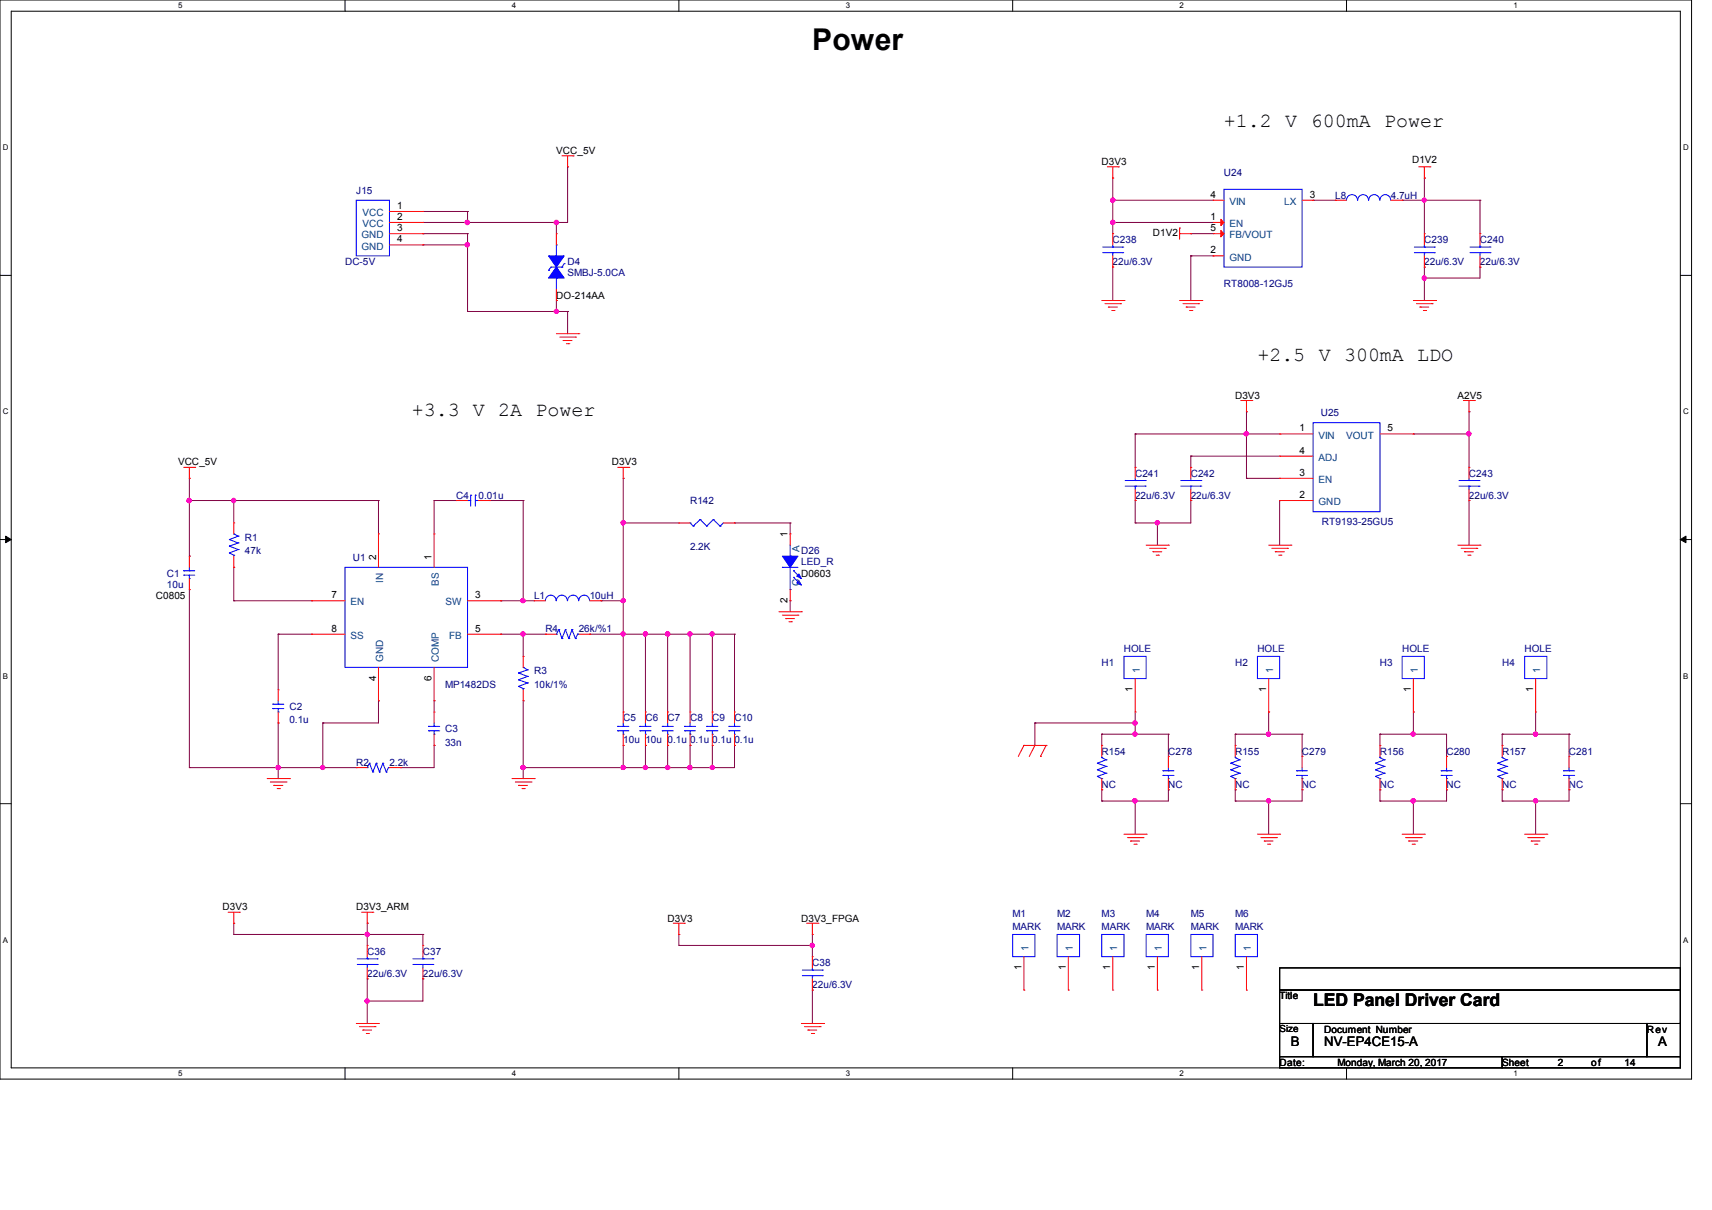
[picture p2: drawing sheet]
<svg xmlns="http://www.w3.org/2000/svg" width="297mm" height="210mm" viewBox="0 0 297 210" stroke-linecap="round" stroke-linejoin="round" font-family="sans-serif">
<path d="M0 0h293.5v187.3h-293.5zM1.9 1.9h289.6v183.4h-289.6z" fill="none" stroke="#000" stroke-width=".17"/>
<g fill="#fff">
<path d="M30.9 .2h.8v1.5h-.8z"/>
<path d="M30.9 185.5h.8v1.6h-.8z"/>
</g>
<path d="M59.9 0v1.9M59.9 185.3v2" fill="none" stroke="#000" stroke-width=".17"/>
<g fill="#fff">
<path d="M88.8 .2h.8v1.5h-.8z"/>
<path d="M88.8 185.5h.8v1.6h-.8z"/>
</g>
<path d="M117.8 0v1.9M117.8 185.3v2" fill="none" stroke="#000" stroke-width=".17"/>
<g fill="#fff">
<path d="M146.7 .2h.8v1.5h-.8z"/>
<path d="M146.7 185.5h.8v1.6h-.8z"/>
</g>
<path d="M175.7 0v1.9M175.7 185.3v2" fill="none" stroke="#000" stroke-width=".17"/>
<g fill="#fff">
<path d="M204.6 .2h.8v1.5h-.8z"/>
<path d="M204.6 185.5h.8v1.6h-.8z"/>
</g>
<path d="M233.6 0v1.9M233.6 185.3v2" fill="none" stroke="#000" stroke-width=".17"/>
<g fill="#fff">
<path d="M262.6 .2h.7v1.5h-.7z"/>
<path d="M262.6 185.5h.7v1.6h-.7z"/>
<path d="M.5 24.8h1v1.6h-1z"/>
<path d="M292 24.8h1v1.6h-1z"/>
<path d="M.5 70.7h1v1.5h-1z"/>
<path d="M292 70.7h1v1.5h-1z"/>
</g>
<path d="M0 47.8h1.9M291.5 47.8h2" fill="none" stroke="#000" stroke-width=".17"/>
<g fill="#fff">
<path d="M.5 116.5h.9v1.6h-.9z"/>
<path d="M292 116.5h.9v1.6h-.9z"/>
</g>
<path d="M0 93.6h1.9M291.5 93.6h2" fill="none" stroke="#000" stroke-width=".17"/>
<path d="M1 93l.9 .6-.9 .6zM291.5 93.6l1-.6v1.2z" fill="#000" stroke="#000" stroke-width=".17"/>
<g fill="#fff">
<path d="M.5 162.4h.9v1.5h-.9z"/>
<path d="M292 162.4h.9v1.5h-.9z"/>
</g>
<path d="M0 139.5h1.9M291.5 139.5h2M222 168h69.5v3.8h-69.5zM222 171.8h69.5v5.8h-69.5zM222 177.6h5.8v5.8h-5.8zM227.8 177.6h57.9v5.8h-57.9zM285.7 177.6h5.8v5.8h-5.8zM222 183.4h38.6v1.9h-38.6zM260.6 183.4h30.9v1.9h-30.9z" fill="none" stroke="#000" stroke-width=".17"/>
<g fill="none" stroke="#800040" stroke-width=".17">
<path d="M73.4 36.7h.1M73.4 38.6h.1M73.4 36.7h7.7M81.1 36.7h.1M81.1 36.7v1.9M96.5 38.6h.1M96.5 38.6v2M98.5 29h.1M98.5 29v9.6h-25.1M193 34.8h.1M193 38.6h.1M193 30.9h.1"/>
<path d="M193 38.6h17.4M193 34.8h17.4M193 30.9v9.7M227.8 34.8h.1M227.8 34.8h3.8M243.2 34.8h.1M243.2 34.8h13.6M247.1 34.8h.1M247.1 30.9h.1M247.1 30.9v9.7M256.8 34.8h.1M256.8 34.8v5.8"/>
<path d="M73.4 40.6h.1M73.4 42.5h.1M73.4 40.6h7.7M73.4 42.5h7.7M81.1 40.6h.1M81.1 54.1h.1M81.1 42.5h.1M81.1 40.6v13.5M81.1 54.1h17.4M96.5 52.2h.1M96.5 52.2v1.9M98.5 54.1h.1"/>
<path d="M98.5 54.1v3.8M193 46.4h.1M193 46.4v5.8M206.6 40.6h.1M206.6 44.4h.1M206.6 40.6h3.8M206.6 44.4h3.8M206.6 44.4v7.8M247.1 46.4h.1M247.1 48.3h.1M247.1 46.4v5.8M256.8 46.4h.1"/>
<path d="M256.8 46.4v1.9h-9.7M196.9 75.3h.1M196.9 75.3v5.8M196.9 75.3h25.1M206.6 79.2h.1M206.6 79.2v1.9M206.6 79.2h15.4M216.2 75.3h.1M216.2 71.5h.1M216.2 71.5v11.5M245.2 75.3h.1M245.2 75.3h9.6"/>
<path d="M254.8 71.5h.1M254.8 75.3h.1M254.8 71.5v9.6M32.9 86.9h.1M32.9 83h.1M32.9 96.5h.1M32.9 86.9h32.8M32.9 83v13.5M40.6 98.5h.1M40.6 86.9h.1M40.6 86.9v3.9M40.6 98.5v5.8"/>
<path d="M65.7 86.9h.1M65.7 86.9v5.8M75.3 86.9h.1M75.3 86.9h3.9M75.3 86.9v5.8M85 86.9h.1M85 86.9h5.8M90.8 86.9h.1M90.8 86.9v17.4M108.1 83h.1M108.1 90.8h.1M108.1 83v40.6"/>
<path d="M108.1 90.8h9.7M127.4 90.8h.1M127.4 90.8h9.7M137.1 90.8h.1M137.1 90.8v1.9M196.9 86.9h.1M196.9 90.8h.1M196.9 86.9v3.9M200.8 90.8h.1M200.8 90.8v3.8M206.6 86.9h.1M206.6 86.9v3.9h-9.7"/>
<path d="M216.2 83h.1M216.2 83h5.8M222 86.9h.1M222 86.9v7.7M254.8 86.9h.1M254.8 86.9v7.7M32.9 102.3h.1M32.9 102.3v30.9M40.6 104.3h.1M40.6 104.3h13.5M48.3 110.1h.1M48.3 110.1v9.6"/>
<path d="M48.3 110.1h5.8M86.9 104.3h.1M86.9 110.1h.1M86.9 104.3h5.8M86.9 110.1h7.7M90.8 104.3h.1M90.8 110.1h.1M90.8 110.1v3.8M102.3 110.1h.1M102.3 110.1h25.1M104.3 104.3h.1M104.3 104.3h3.8"/>
<path d="M108.1 110.1h.1M108.1 104.3h.1M112 110.1h.1M112 110.1v13.5M115.8 110.1h.1M115.8 110.1v13.5M119.7 110.1h.1M119.7 110.1v13.5M123.6 110.1h.1M123.6 110.1v13.5M127.4 110.1h.1M127.4 110.1v13.5"/>
<path d="M137.1 104.3h.1M137.1 104.3v1.9M32.9 133.2h.1M32.9 133.2h28.9M48.3 125.5h.1M48.3 133.2h.1M48.3 125.5v9.6M56 125.5h.1M56 133.2h.1M56 125.5v7.7M65.7 121.6h.1M65.7 121.6v3.9h-9.7"/>
<path d="M69.5 133.2h.1M75.3 129.4h.1M75.3 121.6h.1M75.3 129.4v3.8h-5.8M75.3 121.6v2M90.8 133.2h.1M90.8 121.6h.1M90.8 121.6v13.5M108.1 129.4h.1M108.1 133.2h.1M108.1 129.4v3.8M112 129.4h.1"/>
<path d="M112 133.2h.1M112 129.4v3.8M115.8 129.4h.1M115.8 133.2h.1M115.8 129.4v3.8M119.7 129.4h.1M119.7 133.2h.1M119.7 129.4v3.8M123.6 129.4h.1M123.6 133.2h.1M123.6 129.4v3.8M127.4 129.4h.1"/>
<path d="M127.4 129.4v3.8h-36.6M179.5 125.5h.1M179.5 125.5h17.4M179.5 125.5v3.9M191.1 127.4h.1M191.1 139h.1M191.1 137.1h.1M191.1 127.4v2M191.1 137.1v1.9M191.1 127.4h11.6M196.9 139h.1M196.9 125.5h.1"/>
<path d="M196.9 127.4h.1M196.9 123.6v3.8M196.9 139v5.8M202.7 127.4h.1M202.7 137.1h.1M202.7 127.4v3.9M202.7 137.1v1.9h-11.6M214.3 127.4h.1M214.3 139h.1M214.3 137.1h.1M214.3 127.4v2M214.3 137.1v1.9"/>
<path d="M214.3 127.4h11.6M220.1 139h.1M220.1 123.6h.1M220.1 127.4h.1M220.1 123.6v3.8M220.1 139v5.8M225.9 127.4h.1M225.9 137.1h.1M225.9 137.1v1.9h-11.6M225.9 127.4v3.9M239.4 127.4h.1M239.4 137.1h.1"/>
<path d="M239.4 139h.1M239.4 127.4h11.6v3.9M239.4 127.4v2M239.4 137.1v1.9M245.2 127.4h.1M245.2 139h.1M245.2 123.6h.1M245.2 123.6v3.8M245.2 139v5.8M251 131.3h.1M251 137.1h.1M251 137.1v1.9h-11.6"/>
<path d="M260.6 127.4h.1M260.6 137.1h.1M260.6 139h.1M260.6 127.4h11.6M260.6 127.4v2M260.6 137.1v1.9M266.4 139h.1M266.4 127.4h.1M266.4 123.6v3.8M266.4 139v5.8M272.2 127.4h.1M272.2 137.1h.1"/>
<path d="M272.2 137.1v1.9h-11.6M272.2 127.4v3.9M40.6 160.2h.1M40.6 160.2v2h32.8M63.7 162.2h.1M63.7 160.2h.1M63.7 169.9h.1M63.7 173.7h.1M63.7 160.2v3.9M63.7 169.9v7.7M73.4 162.2h.1M73.4 169.9h.1"/>
<path d="M73.4 162.2v1.9M73.4 169.9v3.8h-9.7M117.8 162.2h.1M117.8 162.2v1.9h23.1M140.9 164.1h.1M140.9 162.2h.1M140.9 171.8h.1M140.9 162.2v3.8M140.9 171.8v5.8"/>
</g>
<g fill="#f0f" stroke="#f0f" stroke-width=".17">
<circle cx="40.5" cy="86.9" r=".37"/>
<circle cx="56" cy="133.2" r=".36"/>
<circle cx="48.3" cy="133.2" r=".37"/>
<circle cx="90.7" cy="104.2" r=".37"/>
<circle cx="90.7" cy="110" r=".38"/>
<circle cx="111.9" cy="110" r=".37"/>
<circle cx="108.1" cy="110" r=".37"/>
<circle cx="115.8" cy="110" r=".38"/>
<circle cx="119.7" cy="110" r=".38"/>
<circle cx="123.5" cy="110" r=".37"/>
<circle cx="112" cy="133.2" r=".36"/>
<circle cx="108.1" cy="133.2" r=".36"/>
<circle cx="115.8" cy="133.2" r=".37"/>
<circle cx="119.7" cy="133.2" r=".37"/>
<circle cx="123.5" cy="133.2" r=".36"/>
<circle cx="90.7" cy="133.2" r=".37"/>
<circle cx="63.7" cy="162.2" r=".36"/>
<circle cx="63.7" cy="173.7" r=".37"/>
<circle cx="140.9" cy="164.1" r=".37"/>
<circle cx="193" cy="34.7" r=".37"/>
<circle cx="193" cy="38.6" r=".38"/>
<circle cx="247.1" cy="48.3" r=".37"/>
<circle cx="200.8" cy="90.7" r=".37"/>
<circle cx="247.1" cy="34.7" r=".36"/>
<circle cx="254.8" cy="75.3" r=".37"/>
<circle cx="216.2" cy="75.3" r=".37"/>
<circle cx="108.1" cy="104.2" r=".36"/>
<circle cx="108.1" cy="90.7" r=".37"/>
<circle cx="81.1" cy="42.5" r=".38"/>
<circle cx="81.1" cy="38.6" r=".38"/>
<circle cx="196.9" cy="139" r=".38"/>
<circle cx="220.1" cy="139" r=".37"/>
<circle cx="245.2" cy="127.4" r=".37"/>
<circle cx="266.4" cy="139" r=".37"/>
<circle cx="32.8" cy="86.9" r=".38"/>
<circle cx="245.2" cy="139" r=".38"/>
<circle cx="266.4" cy="127.4" r=".36"/>
<circle cx="196.9" cy="127.4" r=".37"/>
<circle cx="220.1" cy="127.4" r=".36"/>
<circle cx="196.9" cy="125.5" r=".38"/>
<circle cx="96.5" cy="38.6" r=".38"/>
<circle cx="96.5" cy="54" r=".37"/>
</g>
<g fill="none" stroke="#f00" stroke-width=".17">
<path d="M67.6 36.7h5.8M67.6 38.6h5.8M73.4 36.7h.1M73.4 38.6h.1M97.5 27.1h1.9M98.5 29h.1M98.5 27.1v1.9M99.4 27.1h.1M192.1 29h1.9M193 30.9h.1M193 29v1.9M194 29h.1"/>
<path d="M204.6 39.6h.1M204.6 39.6v1.9M210.4 38.6h.1M210.4 34.8h.1M210.4 38.6h1.9M210.4 34.8h1.9M225.9 34.8h1.9M227.8 34.8h.1M231.6 34.8h.1M231.6 34.8h2M241.3 34.8h1.9M243.2 34.8h.1"/>
<path d="M246.1 29h2M247.1 30.9h.1M247.1 29v1.9M248.1 29h.1M67.6 40.6h5.8M67.6 42.5h5.8M73.4 40.6h.1M73.4 42.5h.1M96.5 52.2h.1M96.5 40.6h.1M96.5 57.9h3.9M96.5 40.6v1.9"/>
<path d="M96.5 50.2v2M97.1 58.5h2.7M97.7 59.1h.1M97.7 59.1h1.5M98.3 59.6h.4M98.7 59.6h.1M99.8 58.5h.1M100.4 57.9h.1M191.1 52.2h3.9M191.7 52.7h2.7M192.3 53.3h.1M192.3 53.3h1.5"/>
<path d="M192.9 53.9h.4M193 40.6h.1M193 46.4h.1M193 40.6v1.9M193 44.4v2M193.3 53.9h.1M194.4 52.7h.1M195 52.2h.1M204.6 52.2h3.9M204.6 40.6h2M205.2 52.7h2.7M205.8 53.3h.1"/>
<path d="M205.8 53.3h1.5M206.4 53.9h.4M206.6 40.6h.1M206.8 53.9h.1M207.9 52.7h.1M208.5 52.2h.1M210.4 44.4h.1M210.4 40.6h.1M210.4 40.6h1.9M210.4 44.4h1.9M245.2 52.2h3.8M245.7 52.7h2.8"/>
<path d="M246.3 53.3h.1M246.3 53.3h1.6M246.9 53.9h.4M247.1 40.6h.1M247.1 46.4h.1M247.1 40.6v1.9M247.1 44.4v2M247.3 53.9h.1M248.5 52.7h.1M249 52.2h.1M256.8 40.6h.1M256.8 46.4h.1"/>
<path d="M256.8 40.6v1.9M256.8 44.4v2M215.3 69.5h1.9M216.2 71.5h.1M216.2 69.5v2M217.2 69.5h.1M222 75.3h.1M222 79.2h.1M222 75.3h5.8M222 79.2h5.8M239.4 75.3h5.8M245.2 75.3h.1"/>
<path d="M253.9 69.5h1.9M254.8 71.5h.1M254.8 69.5v2M255.8 69.5h.1M31.9 81.1h1.9M32.9 83h.1M32.9 96.5h.1M32.9 81.1v1.9M32.9 96.5v2M33.8 81.1h.1M40.6 90.8h.1M40.6 98.5h.1"/>
<path d="M40.6 90.8v1.9M40.6 96.5v2M65.7 92.7h.1M65.7 92.7v5.8M75.3 92.7h.1M75.3 92.7v5.8M79.2 86.9h.1M79.2 86.9h1.9M83 86.9h2M85 86.9h.1M107.1 81.1h2M108.1 83h.1"/>
<path d="M108.1 81.1v1.9M109.1 81.1h.1M117.8 90.8h.1M117.8 90.8h1.9M125.5 90.8h1.9M127.4 90.8h.1M137.1 92.7h.1M137.1 92.7v1.9M196.9 81.1h.1M196.9 86.9h.1M196.9 81.1v1.9M196.9 85v1.9"/>
<path d="M198.8 94.6h3.9M199.4 95.2h2.7M200 95.8h.1M200 95.8h1.5M200.6 96.4h.4M201 96.4h.1M202.1 95.2h.1M202.7 94.6h.1M206.6 81.1h.1M206.6 86.9h.1M206.6 81.1v1.9M206.6 85v1.9"/>
<path d="M220.1 94.6h3.8M220.6 95.2h2.8M221.2 95.8h.1M221.2 95.8h1.6M221.8 96.4h.4M222 83h.1M222 86.9h.1M222 83h5.8M222 86.9h5.8M222.2 96.4h.1M223.4 95.2h.1M223.9 94.6h.1"/>
<path d="M252.9 94.6h3.9M253.5 95.2h2.7M254 95.8h.1M254 95.8h1.6M254.6 96.4h.4M254.8 81.1h.1M254.8 86.9h.1M254.8 81.1v1.9M254.8 85v1.9M255 96.4h.1M256.2 95.2h.1M256.8 94.6h.1"/>
<path d="M32.9 102.3h.1M32.9 100.4v1.9M48.3 119.7h.1M48.3 119.7v1.9M54.1 104.3h.1M54.1 110.1h.1M54.1 104.3h5.8M54.1 110.1h5.8M65.7 115.8v5.8M75.3 115.8v5.8M81.1 104.3h5.8M81.1 110.1h5.8"/>
<path d="M86.9 104.3h.1M86.9 110.1h.1M90.8 113.9h.1M90.8 113.9v1.9M90.8 119.7v1.9M92.7 104.3h.1M92.7 104.3h1.9M94.6 110.1h.1M94.6 110.1h1.9M100.4 110.1h1.9M102.3 110.1h.1M102.3 104.3h2"/>
<path d="M104.3 104.3h.1M135.1 106.2h3.9M135.7 106.8h2.7M136.3 107.4h.1M136.3 107.4h1.5M136.9 107.9h.4M137.1 104.3h.1M137.1 102.3v2M137.3 107.9h.1M138.4 106.8h.1M139 106.2h.1M196.9 117.8v5.8"/>
<path d="M220.1 117.8v5.8M245.2 117.8v5.8M266.4 117.8v5.8M46.4 135.1h3.8M46.9 135.7h2.7M47.5 136.3h.1M47.5 136.3h1.6M48.1 136.9h.4M48.3 125.5h.1M48.3 123.6v1.9M48.5 136.9h.1M49.6 135.7h.1"/>
<path d="M50.2 135.1h.1M61.8 133.2h.1M61.8 133.2h1.9M65.7 121.6h.1M67.6 133.2h1.9M69.5 133.2h.1M75.3 121.6h.1M75.3 123.6h.1M75.3 129.4h.1M75.3 123.6v1.9M75.3 127.4v2M88.8 135.1h3.9"/>
<path d="M89.4 135.7h2.7M90 136.3h.1M90 136.3h1.5M90.6 136.9h.3M90.8 121.6h.1M90.9 136.9h.1M92.1 135.7h.1M92.7 135.1h.1M108.1 123.6h.1M108.1 129.4h.1M108.1 123.6v1.9M108.1 127.4v2"/>
<path d="M112 123.6h.1M112 129.4h.1M112 123.6v1.9M112 127.4v2M115.8 123.6h.1M115.8 129.4h.1M115.8 123.6v1.9M115.8 127.4v2M119.7 123.6h.1M119.7 129.4h.1M119.7 123.6v1.9M119.7 127.4v2"/>
<path d="M123.6 123.6h.1M123.6 129.4h.1M123.6 123.6v1.9M123.6 127.4v2M127.4 123.6h.1M127.4 129.4h.1M127.4 123.6v1.9M127.4 127.4v2M177.6 129.4h.1M177.6 129.4l-.9 1.9M177.6 129.4h3.9M179.5 129.4h.1"/>
<path d="M179.5 129.4l-.9 1.9M180.5 131.3h.1M181.5 129.4h.1M181.5 129.4l-1 1.9M191.1 137.1h.1M191.1 129.4h.1M191.1 129.4v1.9M191.1 135.1v2M196.9 123.6h.1M202.7 131.3h.1M202.7 137.1h.1M202.7 131.3v1.9"/>
<path d="M202.7 135.1v2M214.3 137.1h.1M214.3 129.4h.1M214.3 129.4v1.9M214.3 135.1v2M220.1 123.6h.1M225.9 131.3h.1M225.9 137.1h.1M225.9 131.3v1.9M225.9 135.1v2M239.4 137.1h.1M239.4 129.4h.1"/>
<path d="M239.4 129.4v1.9M239.4 135.1v2M245.2 123.6h.1M251 131.3h.1M251 137.1h.1M251 131.3v1.9M251 135.1v2M260.6 137.1h.1M260.6 129.4h.1M260.6 129.4v1.9M260.6 135.1v2M266.4 123.6h.1"/>
<path d="M272.2 131.3h.1M272.2 137.1h.1M272.2 131.3v1.9M272.2 135.1v2M39.6 158.3h1.9M40.6 158.3v1.9M41.5 158.3h.1M62.7 158.3h2M63.7 158.3v1.9M64.7 158.3h.1M195 144.8h3.8M195.6 145.4h2.7"/>
<path d="M196.1 146h.1M196.1 146h1.6M196.7 146.5h.4M197.1 146.5h.1M198.3 145.4h.1M198.8 144.8h.1M218.1 144.8h3.9M218.7 145.4h2.7M219.3 146h.1M219.3 146h1.6M219.9 146.5h.4M220.3 146.5h.1"/>
<path d="M221.4 145.4h.1M222 144.8h.1M243.2 144.8h3.9M243.8 145.4h2.7M244.4 146h.1M244.4 146h1.6M245 146.5h.4M245.4 146.5h.1M246.5 145.4h.1M247.1 144.8h.1M264.5 144.8h3.9M265 145.4h2.8"/>
<path d="M265.6 146h.1M265.6 146h1.6M266.2 146.5h.4M266.6 146.5h.1M267.8 145.4h.1M268.4 144.8h.1M40.6 160.2h.1M61.8 177.6h3.9M62.4 178.2h2.7M62.9 178.8h.1M62.9 178.8h1.6M63.5 179.4h.4"/>
<path d="M63.7 160.2h.1M63.7 164.1h.1M63.7 169.9h.1M63.7 164.1v1.9M63.7 168v1.9M63.9 179.4h.1M65.1 178.2h.1M65.7 177.6h.1M73.4 164.1h.1M73.4 169.9h.1M73.4 164.1v1.9M73.4 168v1.9"/>
<path d="M116.8 160.2h1.9M117.8 162.2h.1M117.8 160.2v2M118.7 160.2h.1M139 177.6h3.9M139.6 178.2h2.7M140 160.2h1.9M140.2 178.8h.1M140.2 178.8h1.5M140.8 179.4h.3M140.9 162.2h.1M140.9 166h.1"/>
<path d="M140.9 171.8h.1M140.9 160.2v2M140.9 166v2M140.9 169.9v1.9M141.1 179.4h.1M141.9 160.2h.1M142.3 178.2h.1M142.9 177.6h.1M177.6 171.8h.1M177.6 166v5.8M185.3 171.8h.1M185.3 166v5.8"/>
<path d="M193 171.8h.1M193 166v5.8M200.8 171.8h.1M200.8 166v5.8M208.5 171.8h.1M208.5 166v5.8M216.2 171.8h.1M216.2 166v5.8"/>
</g>
<g fill="none" stroke="#00f" stroke-width=".17">
<path d="M61.8 34.8h5.8v9.6h-5.8zM212.3 32.9h13.6v13.5h-13.6zM233.6 34.8a.95 .95 0 0 1 .9-1 .95 .95 0 0 1 1 1M235.5 34.8a.93 .93 0 0 1 1-1 .93 .93 0 0 1 .9 1M237.4 34.8a.95 .95 0 0 1 1-1 .95 .95 0 0 1 1 1M239.4 34.8a.93 .93 0 0 1 .9-1 .93 .93 0 0 1 1 1M95.2 46.9h.1M96.5 48.3h.1M96.5 42.5h.1M96.5 42.5v1.9M96.5 48.3v1.9M97.5 46.4h.1"/>
<path d="M97.5 46.4h-1.9l-.4 .5M97.9 45.8h.1M97.9 45.8l-.4 .6M191.3 43.9h3.5M191.3 42.9h3.5M193 42.9h.1M193 43.9h.1M193 42.5v.4M193 43.9v.5M194.8 43.9h.1M194.8 42.9h.1M245.4 43.9h3.4"/>
<path d="M245.4 42.9h3.4M247.1 42.9h.1M247.1 43.9h.1M247.1 42.5v.4M247.1 43.9v.5M248.8 43.9h.1M248.8 42.9h.1M255 43.9h3.5M255 42.9h3.5M256.8 42.9h.1M256.8 43.9h.1M256.8 42.5v.4"/>
<path d="M256.8 43.9v.5M258.5 43.9h.1M258.5 42.9h.1M227.8 73.4h11.6v15.4h-11.6zM31.9 99.1h.1M31.9 99.8h.1M31.9 99.1h1.9M31.9 99.8h1.9M32.9 99.1h.1M32.9 98.5v.6M32.9 99.8v.6M39.8 96h.1"/>
<path d="M39.8 94.8h.1M39.8 93.6h.1M39.8 96l.8 .4M39.8 94.8l1.5 .6M39.8 93.6l1.5 .6M40.6 92.7h.1M40.6 96.4h.1M40.6 92.7l.7 .3M40.6 96.4v.1M41.3 95.4h.1M41.3 94.2h.1M41.3 93h.1"/>
<path d="M41.3 95.4l-1.5 .6M41.3 94.2l-1.5 .6M41.3 93l-1.5 .6M59.9 98.5h21.2v17.3h-21.2zM81.1 86.9h.1M81.1 86.9h.6M81.7 85.9h.1M81.7 85.9v1.9M82.5 85.9h.1M82.5 86.9h.1M82.5 85.9v1.9M82.5 86.9h.5"/>
<path d="M119.7 90.8h.1M119.7 90.8l.6 .5M120.3 91.3h.1M121.5 90.2h.1M121.5 90.2l1.1 1.1M121.5 90.2l-1.2 1.1M122.6 91.3h.1M123.7 90.2h.1M123.7 90.2l1.2 1.1M123.7 90.2l-1.1 1.1M124.9 91.3h.1M125.5 90.8l-.6 .5"/>
<path d="M135.7 98.5h.1M135.7 98.5h2.7M137.1 96.5h.1M137.1 94.6v1.9M137.1 98.5v3.8M137.7 99.1h.1M137.7 99.1l1.1 1.1M195.2 84.4h3.5M195.2 83.4h3.5M196.9 83.4h.1M196.9 84.4h.1M196.9 83v.4"/>
<path d="M196.9 84.4v.6M198.7 84.4h.1M198.7 83.4h.1M204.9 84.4h3.4M204.9 83.4h3.4M206.6 83.4h.1M206.6 84.4h.1M206.6 83v.4M206.6 84.4v.6M208.3 84.4h.1M208.3 83.4h.1M253.1 84.4h3.5"/>
<path d="M253.1 83.4h3.5M254.8 83.4h.1M254.8 84.4h.1M254.8 83v.4M254.8 84.4v.6M256.6 84.4h.1M256.6 83.4h.1M32.9 100.4h.1M90 119.1h.1M90 118h.1M90 116.8h.1M90 119.1l.8 .4"/>
<path d="M90 118l1.5 .5M90 116.8l1.5 .6M90.8 115.8h.1M90.8 119.5h.1M90.8 115.8l.7 .4M90.8 119.5v.2M91.5 118.5h.1M91.5 117.4h.1M91.5 116.2h.1M91.5 118.5l-1.5 .6M91.5 117.4l-1.5 .6M91.5 116.2l-1.5 .6"/>
<path d="M94.6 104.3a.93 .93 0 0 1 .9-1 .93 .93 0 0 1 1 1 .97 .97 0 0 1 1-1 .97 .97 0 0 1 .9 1M96.5 110.1h.1M96.9 109.3h.1M96.9 109.3l.6 1.5M96.9 109.3l-.4 .8M97.5 110.8h.1M98.1 109.3h.1M98.1 109.3l.6 1.5M98.1 109.3l-.6 1.5M98.5 104.3a.95 .95 0 0 1 .9-1 .95 .95 0 0 1 1 1M98.7 110.8h.1M99.2 109.3h.1"/>
<path d="M99.2 109.3l.6 1.5M99.2 109.3l-.5 1.5M99.8 110.8h.1M100.2 110.1h.1M100.2 110.1l-.4 .7M100.2 110.1h.2M100.4 104.3a.93 .93 0 0 1 .9-1 .93 .93 0 0 1 1 1M137.1 102.3h.1M137.7 100.2h.1M137.7 100.2l1.1 1.1M195 113.9h3.8v3.9h-3.8zM218.1 113.9h3.9v3.9h-3.9z"/>
<path d="M243.2 113.9h3.9v3.9h-3.9zM264.5 113.9h3.9v3.9h-3.9zM47.3 122.2h.1M47.3 123h.1M47.3 122.2h1.9M47.3 123h1.9M48.3 123.6h.1M48.3 122.2h.1M48.3 121.6v.6M48.3 123v.6M63.7 133.2h.1M64.1 132.5h.1"/>
<path d="M64.1 132.5l.6 1.5M64.1 132.5l-.4 .7M64.7 134h.1M65.3 132.5h.1M65.3 132.5l.5 1.5M65.3 132.5l-.6 1.5M65.8 134h.1M66.4 132.5h.1M66.4 132.5l.6 1.5M66.4 132.5l-.6 1.5M67 134h.1M67.4 133.2h.1"/>
<path d="M67.4 133.2l-.4 .8M67.4 133.2h.2M74.3 126.1h.1M74.3 126.8h.1M74.3 126.1h2M74.3 126.8h2M75.3 127.4h.1M75.3 126.1h.1M75.3 125.5v.6M75.3 126.8v.6M107.1 126.1h.1M107.1 126.8h.1"/>
<path d="M107.1 126.1h2M107.1 126.8h2M108.1 127.4h.1M108.1 126.1h.1M108.1 125.5v.6M108.1 126.8v.6M111 126.1h.1M111 126.8h.1M111 126.1h1.9M111 126.8h1.9M112 127.4h.1M112 126.1h.1"/>
<path d="M112 125.5v.6M112 126.8v.6M114.9 126.1h.1M114.9 126.8h.1M114.9 126.1h1.9M114.9 126.8h1.9M115.8 127.4h.1M115.8 126.1h.1M115.8 125.5v.6M115.8 126.8v.6M118.7 126.1h.1M118.7 126.8h.1"/>
<path d="M118.7 126.1h1.9M118.7 126.8h1.9M119.7 127.4h.1M119.7 126.1h.1M119.7 125.5v.6M119.7 126.8v.6M122.6 126.1h.1M122.6 126.8h.1M122.6 126.1h1.9M122.6 126.8h1.9M123.6 127.4h.1M123.6 126.1h.1"/>
<path d="M123.6 125.5v.6M123.6 126.8v.6M126.4 126.1h.1M126.4 126.8h.1M126.4 126.1h2M126.4 126.8h2M127.4 127.4h.1M127.4 126.1h.1M127.4 125.5v.6M127.4 126.8v.6M190.4 132.5h.1M190.4 133.6h.1"/>
<path d="M190.4 134.7h.1M190.4 132.5l1.5 .5M190.4 133.6l1.5 .6M190.4 134.7l.7 .4M191.1 135.1h.1M191.1 131.5h.1M191.1 131.5l.8 .4M191.1 131.3v.2M191.9 131.9h.1M191.9 133h.1M191.9 134.2h.1M191.9 131.9l-1.5 .6"/>
<path d="M191.9 133l-1.5 .6M191.9 134.2l-1.5 .5M201.8 133.8h.1M201.8 134.6h.1M201.8 133.8h1.9M201.8 134.6h1.9M202.7 135.1h.1M202.7 133.8h.1M202.7 133.2v.6M202.7 134.6v.5M213.5 132.5h.1M213.5 133.6h.1"/>
<path d="M213.5 134.7h.1M213.5 132.5l1.6 .5M213.5 133.6l1.6 .6M213.5 134.7l.8 .4M214.3 135.1h.1M214.3 131.5h.1M214.3 131.5l.8 .4M214.3 131.3v.2M215.1 131.9h.1M215.1 133h.1M215.1 134.2h.1M215.1 131.9l-1.6 .6"/>
<path d="M215.1 133l-1.6 .6M215.1 134.2l-1.6 .5M224.9 133.8h.1M224.9 134.6h.1M224.9 133.8h1.9M224.9 134.6h1.9M225.9 135.1h.1M225.9 133.8h.1M225.9 133.2v.6M225.9 134.6v.5M238.6 132.5h.1M238.6 133.6h.1"/>
<path d="M238.6 134.7h.1M238.6 132.5l1.6 .5M238.6 133.6l1.6 .6M238.6 134.7l.8 .4M239.4 135.1h.1M239.4 131.5h.1M239.4 131.5l.8 .4M239.4 131.3v.2M240.2 131.9h.1M240.2 133h.1M240.2 134.2h.1M240.2 131.9l-1.6 .6"/>
<path d="M240.2 133l-1.6 .6M240.2 134.2l-1.6 .5M250 133.8h.1M250 134.6h.1M250 133.8h1.9M250 134.6h1.9M251 135.1h.1M251 133.8h.1M251 133.2v.6M251 134.6v.5M259.8 132.5h.1M259.8 133.6h.1"/>
<path d="M259.8 134.7h.1M259.8 132.5l1.6 .5M259.8 133.6l1.6 .6M259.8 134.7l.8 .4M260.6 135.1h.1M260.6 131.5h.1M260.6 131.5l.8 .4M260.6 131.3v.2M261.4 131.9h.1M261.4 133h.1M261.4 134.2h.1M261.4 131.9l-1.6 .6"/>
<path d="M261.4 133l-1.6 .6M261.4 134.2l-1.6 .5M271.2 133.8h.1M271.2 134.6h.1M271.2 133.8h2M271.2 134.6h2M272.2 135.1h.1M272.2 133.8h.1M272.2 133.2v.6M272.2 134.6v.5M62 167.4h3.4M62 166.4h3.4"/>
<path d="M63.7 166.4h.1M63.7 167.4h.1M63.7 166v.4M63.7 167.4v.6M65.4 167.4h.1M65.4 166.4h.1M71.6 167.4h3.5M71.6 166.4h3.5M73.4 166.4h.1M73.4 167.4h.1M73.4 166v.4M73.4 167.4v.6"/>
<path d="M75.1 167.4h.1M75.1 166.4h.1M139.2 169.3h3.5M139.2 168.4h3.5M140.9 168.4h.1M140.9 169.3h.1M140.9 168v.4M140.9 169.3v.6M142.7 169.3h.1M142.7 168.4h.1M175.7 162.2h3.8v3.8h-3.8zM183.4 162.2h3.9v3.8h-3.9z"/>
<path d="M191.1 162.2h3.9v3.8h-3.9zM198.8 162.2h3.9v3.8h-3.9zM206.6 162.2h3.8v3.8h-3.8zM214.3 162.2h3.8v3.8h-3.8z"/>
</g>
<g fill="#00f" stroke="#00f" stroke-width=".17">
<path d="M96.5 46.4l1.4 1.9h-2.7z" fill-rule="evenodd"/>
<path d="M95.2 44.4h2.7l-1.4 2z" fill-rule="evenodd"/>
<path d="M135.7 96.5h2.7l-1.3 2z" fill-rule="evenodd"/>
<path d="M138.2 101.2l.4-.4 .4 .8z" fill-rule="evenodd"/>
<path d="M138.6 99.6l.4 .8-.8-.4z" fill-rule="evenodd"/>
</g>
<g fill="#f00" stroke="#f00" stroke-width=".17">
<path d="M211.8 38.1l.5 .5-.5 .6z"/>
<path d="M211.8 40l.5 .6-.5 .5z"/>
</g>
<text font-size="5.2" x="140.9" y="8.7">Power</text>
<g font-size="3.5">
<text x="212.3" y="22.1">+1.2 V 600mA Power</text>
<text x="218.1" y="62.6">+2.5 V 300mA LDO</text>
<text x="71.5" y="72.3">+3.3 V 2A Power</text>
</g>
<text font-size="3" x="227.8" y="174.7">LED Panel Driver Card</text>
<g font-size="2.3">
<text x="223.9" y="181.6">B</text>
<text x="229.7" y="181.6">NV-EP4CE15-A</text>
<text x="287.6" y="181.6">A</text>
</g>
<g font-size="1.7">
<text x="96.5" y="26.7">VCC_5V</text>
<text x="191.1" y="28.7">D3V3</text>
<text x="245" y="28.3">D1V2</text>
<text x="210" y="34.3">4</text>
<text x="227.2" y="34.3">3</text>
<text x="68.9" y="36.3">1</text>
<text x="68.9" y="38.2">2</text>
<text x="68.9" y="40.1">3</text>
<text x="200" y="41">D1V2</text>
<text x="210" y="38.2">1</text>
<text x="210" y="40.1">5</text>
<text x="68.9" y="42.1">4</text>
<text x="210" y="44">2</text>
<text x="96.5" y="51.8">DO-214AA</text>
<text x="214.3" y="69.2">D3V3</text>
<text x="252.9" y="69.2">A2V5</text>
<text x="225.4" y="74.9">1</text>
<text x="240.7" y="74.9">5</text>
<text x="30.9" y="80.8">VCC_5V</text>
<text x="106.2" y="80.8">D3V3</text>
<text x="225.4" y="78.7">4</text>
<text x="225.4" y="82.6">3</text>
<text x="225.4" y="86.4">2</text>
<text x="136.6" y="93.3" transform="rotate(-90 136.6 93.3)">1</text>
<text x="65.2" y="97.1" transform="rotate(-90 65.2 97.1)">2</text>
<text x="74.9" y="97.1" transform="rotate(-90 74.9 97.1)">1</text>
<text x="139" y="100.1">D0603</text>
<text x="27" y="103.9">C0805</text>
<text x="57.5" y="103.8">7</text>
<text x="82.5" y="103.8">3</text>
<text x="136.6" y="104.6" transform="rotate(-90 136.6 104.6)">2</text>
<text x="57.5" y="109.6">8</text>
<text x="82.5" y="109.6">5</text>
<text x="65.2" y="118.2" transform="rotate(-90 65.2 118.2)">4</text>
<text x="74.9" y="118.2" transform="rotate(-90 74.9 118.2)">6</text>
<text x="196.5" y="120.1" transform="rotate(-90 196.5 120.1)">1</text>
<text x="219.6" y="120.1" transform="rotate(-90 219.6 120.1)">1</text>
<text x="244.7" y="120.1" transform="rotate(-90 244.7 120.1)">1</text>
<text x="266" y="120.1" transform="rotate(-90 266 120.1)">1</text>
<text x="38.6" y="158">D3V3</text>
<text x="61.8" y="158">D3V3_ARM</text>
<text x="115.8" y="159.9">D3V3</text>
<text x="139" y="159.9">D3V3_FPGA</text>
<text x="177.2" y="168.4" transform="rotate(-90 177.2 168.4)">1</text>
<text x="184.9" y="168.4" transform="rotate(-90 184.9 168.4)">1</text>
<text x="192.6" y="168.4" transform="rotate(-90 192.6 168.4)">1</text>
<text x="200.3" y="168.4" transform="rotate(-90 200.3 168.4)">1</text>
<text x="208" y="168.4" transform="rotate(-90 208 168.4)">1</text>
<text x="215.8" y="168.4" transform="rotate(-90 215.8 168.4)">1</text>
<text x="222" y="173.4">Title</text>
<text x="222" y="179.2">Size</text>
<text x="229.7" y="179.2">Document Number</text>
<text x="285.7" y="179.2">Rev</text>
<text x="222" y="185">Date:</text>
<text x="232.1" y="185">Monday, March 20, 2017</text>
<text x="260.6" y="185">Sheet</text>
<text x="270.2" y="185">2</text>
<text x="276.1" y="185">of</text>
<text x="281.8" y="185">14</text>
</g>
<g font-size="1.7" fill="#000080">
<text x="61.8" y="33.7">J15</text>
<text x="212.3" y="30.6">U24</text>
<text x="231.6" y="34.5">L8</text>
<text x="241.3" y="34.5">4.7uH</text>
<text x="59.9" y="46">DC-5V</text>
<text x="98.5" y="46">D4</text>
<text x="98.5" y="48">SMBJ-5.0CA</text>
<text x="193" y="42.2">C238</text>
<text x="193" y="46">22u/6.3V</text>
<text x="247.1" y="42.2">C239</text>
<text x="247.1" y="46">22u/6.3V</text>
<text x="256.7" y="42.2">C240</text>
<text x="256.7" y="46">22u/6.3V</text>
<text x="212.3" y="49.9">RT8008-12GJ5</text>
<text x="229.1" y="72.3">U25</text>
<text x="196.9" y="82.7">C241</text>
<text x="206.6" y="82.7">C242</text>
<text x="254.8" y="82.7">C243</text>
<text x="79.2" y="86.6">C4</text>
<text x="83" y="86.6">0.01u</text>
<text x="119.7" y="87.5">R142</text>
<text x="196.9" y="86.6">22u/6.3V</text>
<text x="206.6" y="86.6">22u/6.3V</text>
<text x="254.8" y="86.6">22u/6.3V</text>
<text x="42.5" y="93.9">R1</text>
<text x="119.7" y="95.5">2.2K</text>
<text x="229.3" y="91.2">RT9193-25GU5</text>
<text x="29" y="100.1">C1</text>
<text x="42.5" y="96.2">47k</text>
<text x="61.2" y="97.4">U1</text>
<text x="139" y="96.2">D26</text>
<text x="139" y="98.1">LED_R</text>
<text x="29" y="102">10u</text>
<text x="92.7" y="103.9">L1</text>
<text x="102.3" y="103.9">10uH</text>
<text x="94.6" y="109.7">R4</text>
<text x="100.4" y="109.7">26k/%1</text>
<text x="195" y="113.2">HOLE</text>
<text x="218.1" y="113.2">HOLE</text>
<text x="243.2" y="113.2">HOLE</text>
<text x="264.5" y="113.2">HOLE</text>
<text x="77.2" y="119.4">MP1482DS</text>
<text x="92.7" y="117.1">R3</text>
<text x="92.7" y="119.4">10k/1%</text>
<text x="191.1" y="115.5">H1</text>
<text x="214.3" y="115.5">H2</text>
<text x="239.4" y="115.5">H3</text>
<text x="260.6" y="115.5">H4</text>
<text x="50.2" y="123.2">C2</text>
<text x="50.2" y="125.6">0.1u</text>
<text x="108.1" y="125.2">C5</text>
<text x="112" y="125.2">C6</text>
<text x="115.8" y="125.2">C7</text>
<text x="119.7" y="125.2">C8</text>
<text x="123.6" y="125.2">C9</text>
<text x="127.4" y="125.2">C10</text>
<text x="77.2" y="127.1">C3</text>
<text x="77.2" y="129.4">33n</text>
<text x="108.1" y="129">10u 10u 0.1u 0.1u 0.1u 0.1u</text>
<text x="191.1" y="131">R154</text>
<text x="202.7" y="131">C278</text>
<text x="214.3" y="131">R155</text>
<text x="225.9" y="131">C279</text>
<text x="239.4" y="131">R156</text>
<text x="250.9" y="131">C280</text>
<text x="260.6" y="131">R157</text>
<text x="272.2" y="131">C281</text>
<text x="61.8" y="132.9">R2</text>
<text x="67.6" y="132.9">2.2k</text>
<text x="191.1" y="136.7">NC</text>
<text x="202.7" y="136.7">NC</text>
<text x="214.3" y="136.7">NC</text>
<text x="225.9" y="136.7">NC</text>
<text x="239.4" y="136.7">NC</text>
<text x="250.9" y="136.7">NC</text>
<text x="260.6" y="136.7">NC</text>
<text x="272.2" y="136.7">NC</text>
<text x="175.7" y="159.1">M1</text>
<text x="175.7" y="161.5">MARK</text>
<text x="183.4" y="159.1">M2</text>
<text x="183.4" y="161.5">MARK</text>
<text x="191.1" y="159.1">M3</text>
<text x="191.1" y="161.5">MARK</text>
<text x="198.8" y="159.1">M4</text>
<text x="198.8" y="161.5">MARK</text>
<text x="206.6" y="159.1">M5</text>
<text x="206.6" y="161.5">MARK</text>
<text x="214.3" y="159.1">M6</text>
<text x="214.3" y="161.5">MARK</text>
<text x="63.7" y="165.7">C36</text>
<text x="73.4" y="165.7">C37</text>
<text x="140.9" y="167.6">C38</text>
<text x="63.7" y="169.6">22u/6.3V</text>
<text x="73.4" y="169.6">22u/6.3V</text>
<text x="140.9" y="171.5">22u/6.3V</text>
</g>
<g font-size="1.7" fill="#004080">
<text x="213.3" y="35.6">VIN</text>
<text x="222.8" y="35.6">LX</text>
<text x="62.7" y="41.4">GND</text>
<text x="62.9" y="37.5">VCC</text>
<text x="62.9" y="39.4">VCC</text>
<text x="213.3" y="39.4">EN</text>
<text x="213.3" y="41.4">FB/VOUT</text>
<text x="62.7" y="43.3">GND</text>
<text x="213.3" y="45.2">GND</text>
<text x="228.7" y="76.1">VIN</text>
<text x="233.5" y="76.1">VOUT</text>
<text x="228.7" y="80">ADJ</text>
<text x="228.7" y="83.8">EN</text>
<text x="228.7" y="87.7">GND</text>
<text x="138.7" y="95.8" transform="rotate(-90 138.7 95.8)">A</text>
<text x="66.5" y="101.1" transform="rotate(-90 66.5 101.1)">IN</text>
<text x="76.1" y="101.7" transform="rotate(-90 76.1 101.7)">BS</text>
<text x="138.7" y="101.8" transform="rotate(-90 138.7 101.8)">C</text>
<text x="60.8" y="105.1">EN</text>
<text x="77.3" y="105.1">SW</text>
<text x="60.8" y="110.9">SS</text>
<text x="77.9" y="110.9">FB</text>
<text x="66.5" y="114.9" transform="rotate(-90 66.5 114.9)">GND</text>
<text x="76.1" y="114.9" transform="rotate(-90 76.1 114.9)">COMP</text>
<text x="197.7" y="116.8" transform="rotate(-90 197.7 116.8)">1</text>
<text x="220.9" y="116.8" transform="rotate(-90 220.9 116.8)">1</text>
<text x="246" y="116.8" transform="rotate(-90 246 116.8)">1</text>
<text x="267.2" y="116.8" transform="rotate(-90 267.2 116.8)">1</text>
<text x="178.4" y="165.1" transform="rotate(-90 178.4 165.1)">1</text>
<text x="186.1" y="165.1" transform="rotate(-90 186.1 165.1)">1</text>
<text x="193.8" y="165.1" transform="rotate(-90 193.8 165.1)">1</text>
<text x="201.6" y="165.1" transform="rotate(-90 201.6 165.1)">1</text>
<text x="209.3" y="165.1" transform="rotate(-90 209.3 165.1)">1</text>
<text x="217" y="165.1" transform="rotate(-90 217 165.1)">1</text>
</g>
<g font-size="1.4">
<text x="30.9" y="1.4">5</text>
<text x="88.8" y="1.4">4</text>
<text x="146.7" y="1.4">3</text>
<text x="204.6" y="1.4">2</text>
<text x="262.6" y="1.4">1</text>
<text x=".5" y="26.1">D</text>
<text x="292" y="26.1">D</text>
<text x=".5" y="71.9">C</text>
<text x="292" y="71.9">C</text>
<text x=".5" y="117.8">B</text>
<text x="292" y="117.8">B</text>
<text x=".5" y="163.6">A</text>
<text x="292" y="163.6">A</text>
<text x="30.9" y="186.8">5</text>
<text x="88.8" y="186.8">4</text>
<text x="146.7" y="186.8">3</text>
<text x="204.6" y="186.8">2</text>
<text x="262.6" y="186.8">1</text>
</g>
</svg>
